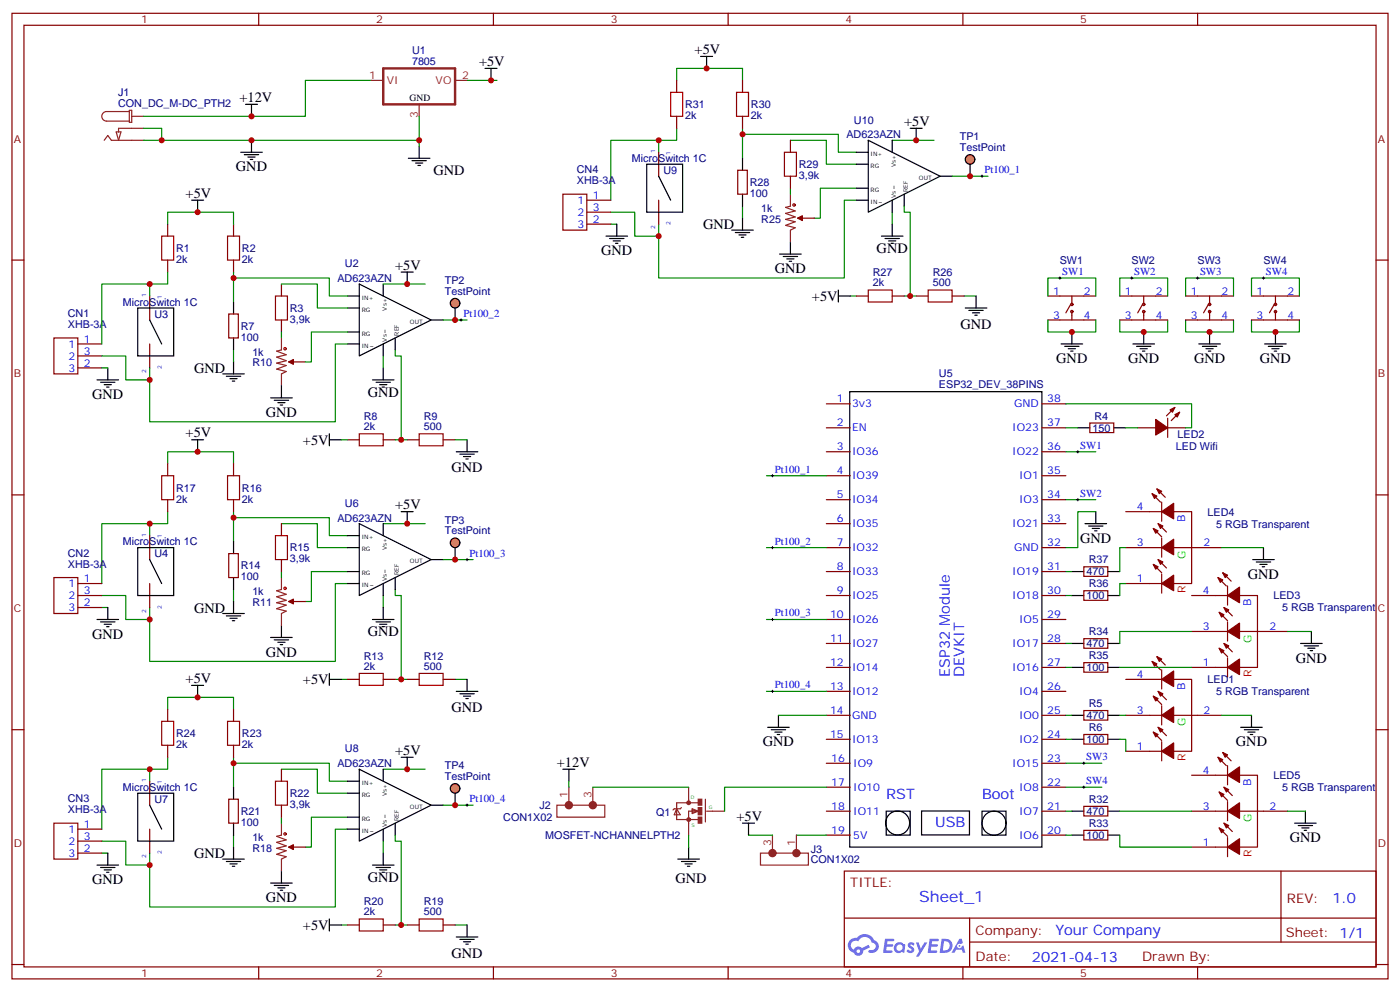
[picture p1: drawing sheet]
<svg xmlns="http://www.w3.org/2000/svg" width="412mm" height="292mm" viewBox="0 0 412 292" stroke-linecap="round" stroke-linejoin="round" font-family="sans-serif">
<g fill="none" stroke="#870000" stroke-width=".35">
<path d="M3.5 3.9h405.4v284.4h-405.4zM7.1 7.4h398.2v277.3h-398.2zM76.2 3.9v3.5M145.3 3.9v3.5M214.5 3.9v3.5M283.6 3.9v3.5M352.8 3.9v3.5M3.5 76.6h3.6M405.3 76.6h3.6M3.5 145.7h3.6M405.3 145.7h3.6M3.5 214.9h3.6"/>
<path d="M405.3 214.9h3.6M248.7 256.5h156.6v28.2h-156.6zM377.3 256.5v20.9M248.7 270.4h156.5M285.6 277.4h119.6M285.6 270.4v14.1M3.5 284h3.6M76.2 284.7v3.6M145.3 284.7v3.6M214.5 284.7v3.6M283.6 284.7v3.6M352.8 284.7v3.6"/>
<path d="M405.3 284h3.6"/>
</g>
<g fill="#5487ff">
<path d="M267.7 277.7a1.22 1.22 0 0 1 1.7 .2l-.4 .6a.47 .47 0 0 0-.3-.4 .47 .47 0 0 0-.5 .2l.1 .2a1.14 1.14 0 0 1 .8 1.8 1.14 1.14 0 0 1-1.9 0l-.2-.2 .5-.6 .7 .5a.29 .29 0 0 0 .3-.3 .29 .29 0 0 0-.2-.3 1.04 1.04 0 0 1-.6-1.7z"/>
<path d="M260.7 276.4h2.4l.3 .2-.2 .5-1.8 .1-.1 .8h1.5l.3 .4-.3 .4h-1.6l-.2 1.1h1.7l.2 .3-.2 .3-2.6 .1z"/>
<path d="M273.8 276.4h2.4l.3 .2-.1 .5-1.8 .1-.2 .8h1.6l.3 .4-.4 .4h-1.6l-.1 1.1h1.7l.2 .3-.2 .3-2.6 .1z"/>
<path d="M282.6 276.4h.7l.3 1.3-.6 .3a.69 .69 0 0 0-1 .3 .69 .69 0 0 0 .4 .9 .69 .69 0 0 0 .9-.6l.5-.2 .6 2.2h-.8l-.2-.9h-1.8l-.5 .9h-.8z"/>
<path d="M269.8 277.5h.8l.6 1.8 1.1-1.8h.9l-2.6 4.2h-.8l.9-1.5z"/>
<path d="M277.4 276.4l-.6 4.2h1.3a2.11 2.11 0 0 0 2.5-2.1 2.11 2.11 0 0 0-2.5-2.1zM278.1 277.2a1.39 1.39 0 0 1 1.7 1.4 1.39 1.39 0 0 1-1.8 1.3h-.3z"/>
<path d="M263.7 278.1a1.54 1.54 0 0 0-.1 2.1 1.54 1.54 0 0 0 2.2 .1l.6 .3 .3-2.3-.2-.3h-.4a1.49 1.49 0 0 0-2.4 .1zM264 279.1a.94 .94 0 0 1 1.8 0 .94 .94 0 0 1-1.8 0z"/>
<path d="M250.4 276.8a2.18 2.18 0 0 0 1.1 3.7 1.44 1.44 0 0 0 1.6 .9 1.44 1.44 0 0 0 1.2-1.4l2-1-.5-.8-1.9 1a1.47 1.47 0 0 0-2.4 .4 1.39 1.39 0 0 1-.7-1.9 1.39 1.39 0 0 1 2-.5 2.12 2.12 0 0 1 2.2-1.3 2.12 2.12 0 0 1 1.9 1.7 1.14 1.14 0 0 1 1.1 1.4 1.14 1.14 0 0 1-1.7 .7 .43 .43 0 0 0-.5 .4 .43 .43 0 0 0 .4 .5 1.98 1.98 0 0 0 2.5-1.2 1.98 1.98 0 0 0-1.2-2.6 3.1 3.1 0 0 0-5.3-.6l-.9 .1zM252.3 280.1a.55 .55 0 0 1 1.1 0 .55 .55 0 0 1-1.1 0z"/>
<circle cx="282.6" cy="278.5" r=".26"/>
</g>
<g fill="none" stroke="#000" stroke-width=".35">
<path d="M206.4 16.6h3.5M208.1 16.6v3.5M72.3 30.7h3.5M74.1 30.7v3.6M142.9 20.1h3.5M144.6 20.1v3.6M268.1 37.8h3.5M269.9 37.8v3.5M56.4 58.9h3.6M58.2 58.9v3.6M70.9 44.8h6.4M72 45.5h4.2"/>
<path d="M73 46.2h2.1M73.7 47h.7M74.1 41.3v3.5M120.3 46.6h6.3M121.4 47.3h4.2M122.4 48h2.1M123.1 48.7h.7M123.5 43.1v3.5M190.5 48.4h10.6v14.1h-10.6zM194 51.9l3.6 7M218.7 46.6v3.5M218.7 57.2v3.5"/>
<path d="M252.2 58.9h3.6M252.2 44.8h3.6M252.2 48.4h3.6M252.2 55.4h3.6M255.8 41.3l21.1 10.6-21.1 10.6zM262.8 41.3v3.5M262.8 58.9v3.6M266.3 57.2v3.5M276.9 51.9h3.6M178.5 69.5h6.4M179.6 70.2h4.2M180.6 70.9h2.1"/>
<path d="M181.3 71.6h.7M181.7 66v3.5M215.5 67.8h6.4M216.6 68.5h4.2M217.7 69.2h2.1M218.4 69.9h.7M218.7 64.2v3.6M229.7 74.8h6.3M230.7 75.5h4.2M231.8 76.2h2.1M232.5 76.9h.7M232.8 71.3v3.5"/>
<path d="M259.6 69.5h6.4M260.7 70.2h4.2M261.8 70.9h2.1M262.5 71.6h.7M262.8 66v3.5M40.6 90.7h10.6v14.1h-10.6zM44.1 94.2l3.5 7.1M68.8 88.9v3.6M68.8 99.5v3.5M102.3 90.7h3.5M102.3 87.2h3.5M102.3 97.8h3.5"/>
<path d="M105.8 83.6l21.2 10.6-21.2 10.6zM112.9 83.6v3.6M116.4 99.5v3.5M118.2 80.1h3.5M119.9 80.1v3.5M127 94.2h3.5M246.9 87.2h3.6M246.9 85.4v3.5M284.3 90.7h6.4M285.4 91.4h4.2M286.5 92.1h2.1M287.2 92.8h.7"/>
<path d="M287.5 87.2v3.5M315.7 97.8v3.5M28.6 111.9h6.3M29.6 112.6h4.3M30.7 113.3h2.1M31.4 114h.7M31.7 108.3v3.6M65.6 110.1h6.4M66.7 110.8h4.2M67.7 111.5h2.1M68.4 112.2h.7M68.8 106.6v3.5"/>
<path d="M79.7 117.2h6.4M80.8 117.9h4.2M81.8 118.6h2.2M82.5 119.3h.8M82.9 113.6v3.6M102.3 101.3h3.5M109.7 111.9h6.4M110.8 112.6h4.2M111.8 113.3h2.1M112.5 114h.7M112.9 101.3v3.5M112.9 108.3v3.6"/>
<path d="M250.3 115.3h56.6v134.1h-56.6zM312.6 101.3h6.3M313.6 102h4.3M314.7 102.7h2.1M315.4 103.4h.7M56.4 129.5h3.6M58.2 129.5v3.5M97 129.5h3.5M97 127.7v3.6M134.4 133h6.4M135.5 133.7h4.2M136.5 134.4h2.1"/>
<path d="M137.2 135.1h.7M137.6 129.5v3.5M317.5 126h3.5M328.1 126h3.5M68.8 159.5v3.5M102.3 157.7h3.5M105.8 154.2l21.2 10.6-21.2 10.6zM112.9 154.2v3.5M118.2 150.7h3.5M119.9 150.7v3.5M319.6 154.2h6.4M320.7 154.9h4.2"/>
<path d="M321.7 155.6h2.1M322.4 156.3h.7M322.8 150.7v3.5M31.7 178.9v3.5M40.6 161.3h10.6v14.1h-10.6zM44.1 164.8l3.5 7M68.8 170.1v3.5M68.8 177.1v3.6M102.3 161.3h3.5M102.3 171.8h3.5M102.3 168.3h3.5M112.9 171.8v3.6"/>
<path d="M112.9 178.9v3.5M116.4 170.1v3.5M127 164.8h3.5M315.7 168.3h3.6M315.7 175.4h3.6M326.3 168.3h3.5M326.3 175.4h3.5M369 164.8h6.4M370.1 165.5h4.2M371.1 166.2h2.1M371.8 166.9h.7M372.2 161.3v3.5"/>
<path d="M28.6 182.4h6.3M29.6 183.1h4.3M30.7 183.8h2.1M31.4 184.5h.7M65.6 180.7h6.4M66.7 181.4h4.2M67.7 182.1h2.1M68.4 182.8h.7M79.7 187.7h6.4M80.8 188.4h4.2M81.8 189.1h2.2M82.5 189.8h.8"/>
<path d="M82.9 184.2v3.5M97 198.3v3.5M109.7 182.4h6.4M110.8 183.1h4.2M111.8 183.8h2.1M112.5 184.5h.7M315.7 189.5h3.6M315.7 196.5h3.6M326.3 189.5h3.5M326.3 196.5h3.5M383.1 189.5h6.4M384.2 190.2h4.2"/>
<path d="M385.2 190.9h2.1M385.9 191.6h.7M386.3 185.9v3.6M56.4 201.8h3.6M58.2 201.8v3.6M97 200.1h3.5M134.4 203.6h6.4M135.5 204.3h4.2M136.5 205h2.1M137.2 205.7h.7M137.6 200.1v3.5M226.1 214.2h6.4"/>
<path d="M227.2 214.9h4.2M228.2 215.6h2.2M229 216.3h.7M229.3 210.6v3.6M315.7 210.6h3.6M315.7 217.7h3.6M326.3 210.6h3.5M326.3 217.7h3.5M365.5 214.2h6.3M366.5 214.9h4.3M367.6 215.6h2.1M368.3 216.3h.7"/>
<path d="M368.7 210.6v3.6M40.6 233.6h10.6v14.1h-10.6zM44.1 237.1l3.5 7.1M68.8 231.8v3.5M102.3 233.6h3.5M102.3 230h3.5M105.8 226.5l21.2 10.6-21.2 10.6zM112.9 226.5v3.5M118.2 223h3.5M119.9 223v3.5M127 237.1h3.5M165.8 226.5h3.5"/>
<path d="M167.6 226.5v3.5M261.1 238.9h7v7h-7zM271.5 238.8h14.1v7.1h-14.1zM289.3 238.9h7v7h-7zM315.7 238.9h3.6M326.3 238.9h3.5M384.5 238.9v3.5M28.6 254.7h6.3M29.6 255.4h4.3M30.7 256.2h2.1M31.4 256.9h.7M31.7 251.2v3.5"/>
<path d="M65.6 253h6.4M66.7 253.7h4.2M67.7 254.4h2.1M68.4 255.1h.7M68.8 242.4v3.5M68.8 249.4v3.6M82.9 256.5v3.5M102.3 244.2h3.5M102.3 240.6h3.5M109.7 254.7h6.4M110.8 255.4h4.2M111.8 256.2h2.1"/>
<path d="M112.5 256.9h.7M112.9 244.2v3.5M112.9 251.2v3.5M116.4 242.4v3.5M199.7 253h6.3M200.7 253.7h4.3M201.8 254.4h2.1M202.5 255.1h.7M202.8 249.4v3.6M218.7 242.4h3.5M220.5 242.4v3.5M315.7 245.9h3.6"/>
<path d="M326.3 245.9h3.5M381.4 242.4h6.3M382.4 243.1h4.2M383.5 243.8h2.1M384.2 244.5h.7M79.7 260h6.4M80.8 260.7h4.2M81.8 261.4h2.2M82.5 262.1h.8M97 270.6v3.5M97 272.4h3.5M134.4 275.9h6.4"/>
<path d="M135.5 276.6h4.2M136.5 277.3h2.1M137.2 278h.7M137.6 272.4v3.5"/>
<circle cx="264.4" cy="242.3" r="3.5"/>
<circle cx="292.8" cy="242.4" r="3.5"/>
</g>
<g fill="none" stroke="#870000" stroke-width=".35">
<path d="M199.3 23.7v3.5M199.3 34.3v3.5M218.7 23.7v3.5M218.7 34.3v3.5M165.8 57.2h7.1v10.6h-7.1zM172.9 58.9h7M194 44.8v7.1M194 58.9v7.1M217.3 50.1h2.8v7.1h-2.8zM232.8 41.3v3.5M232.8 51.9v3.5M49.4 66v3.5"/>
<path d="M49.4 76.6v3.5M68.8 66v3.5M68.8 76.6v3.5M172.9 62.5h7M172.9 66h7M236.4 64.2h3.5M15.9 99.5h7v10.6h-7zM44.1 87.2v7M67.4 92.5h2.8v7h-2.8zM82.9 83.6v3.6M82.9 94.2v3.6M252.2 87.2h3.6"/>
<path d="M262.8 87.2h3.5M269.9 87.2h3.5M280.5 87.2h3.5M308.7 94.2h14.1M308.7 87.2h14.1M315.4 89.6l-1.4 2.5M315.7 87.2v2.4M315.7 91.8v2.4M22.9 101.3h7.1M22.9 104.8h7.1M22.9 108.3h7.1M44.1 101.3v7"/>
<path d="M86.4 106.6h3.6M243.4 118.9h7.1M306.9 118.9h7.1M346.1 120l-2.5 2.4M49.4 136.6v3.5M68.8 136.6v3.5M102.3 129.5h3.5M112.9 129.5h3.5M119.9 129.5h3.6M130.5 129.5h3.6M243.4 133h7.1M243.4 126h7.1"/>
<path d="M306.9 133h7.1M306.9 126h7.1M321 124.6h7.1v2.8h-7.1zM335.1 126h5.3M344 126h5.2M344 123.2v5.6M347.5 121.4l-2.5 2.5M44.1 157.7v7.1M49.4 147.1v3.6M68.8 147.1v3.6M82.9 154.2v3.5M243.4 154.2h7.1"/>
<path d="M243.4 147.1h7.1M243.4 140.1h7.1M306.9 154.2h7.1M306.9 147.1h7.1M306.9 140.1h7.1M331.6 150.7h10.6M339.4 145.4l2.4 2.4M339.7 155.6l2.5 2.5M340.8 144l2.5 2.4M341.1 154.2l2.5 2.5M342.2 147.8v5.7M342.2 158.4v5.7"/>
<path d="M345.7 150.7h5.3v21.1h-5.3M15.9 170.1h7v10.6h-7zM22.9 175.4h7.1M22.9 171.8h7.1M22.9 178.9h7.1M44.1 171.8v7.1M67.4 163h2.8v7.1h-2.8zM82.9 164.8v3.5M86.4 177.1h3.6M243.4 175.4h7.1M243.4 168.3h7.1M243.4 161.3h7.1"/>
<path d="M306.9 175.4h7.1M306.9 168.3h7.1M306.9 161.3h7.1M319.3 174h7v2.8h-7zM319.3 166.9h7v2.8h-7zM331.6 161.3h10.6M331.6 171.8h10.6M339.7 166.2l2.5 2.5M341.1 164.8l2.5 2.5M342.2 169v5.7M345.7 161.3h14.1M351 175.4h10.6"/>
<path d="M358.8 170.1l2.4 2.4M360.2 168.7l2.5 2.4M360.5 178.9l2.5 2.5M361.6 172.5v5.7M365.1 175.4h5.3v21.1h-5.3M243.4 196.5h7.1M243.4 189.5h7.1M243.4 182.4h7.1M306.9 196.5h7.1M306.9 189.5h7.1M306.9 182.4h7.1M319.3 188.1h7v2.8h-7z"/>
<path d="M319.3 195.1h7v2.8h-7zM339.4 194.8l2.4 2.4M340.8 193.4l2.5 2.4M342.2 197.2v5.7M351 196.5h10.6M351 185.9h10.6M359.1 190.9l2.5 2.5M359.1 180.3l2.5 2.5M360.5 189.5l2.5 2.4M361.6 183.1v5.7M361.6 193.7v5.7M365.1 185.9h14.1"/>
<path d="M49.4 208.9v3.5M49.4 219.5v3.5M68.8 208.9v3.5M68.8 219.5v3.5M102.3 200.1h3.5M112.9 200.1h3.5M119.9 200.1h3.6M130.5 200.1h3.6M243.4 217.7h7.1M243.4 210.6h7.1M243.4 203.6h7.1M306.9 217.7h7.1"/>
<path d="M306.9 210.6h7.1M306.9 203.6h7.1M319.3 209.2h7v2.9h-7zM319.3 216.3h7v2.8h-7zM331.6 210.6h10.6M331.6 200.1h10.6M339.7 215.6l2.5 2.5M339.7 205l2.5 2.5M341.1 214.2l2.5 2.4M341.1 203.6l2.5 2.5M342.2 207.8v5.7M342.2 218.4v5.6"/>
<path d="M345.7 200.1h5.3v21.1h-5.3M345.7 210.6h14.1M44.1 230v7.1M67.4 235.3h2.8v7.1h-2.8zM82.9 226.5v3.5M82.9 237.1v3.5M243.4 224.8h7.1M243.4 231.8h7.1M243.4 238.9h7.1M306.9 224.8h7.1M306.9 231.8h7.1M306.9 238.9h7.1"/>
<path d="M319.3 237.5h7v2.8h-7zM331.6 221.2h10.6M351 238.9h10.6M351 228.3h10.6M358.8 223l2.4 2.5M359.1 233.2l2.5 2.5M360.2 221.6l2.5 2.4M360.5 231.8l2.5 2.5M361.6 225.5v5.6M361.6 236v5.7M365.1 228.3h5.3v21.1h-5.3M365.1 238.9h14.1"/>
<path d="M15.9 242.4h7v10.6h-7zM22.9 244.2h7.1M22.9 247.7h7.1M22.9 251.2h7.1M44.1 244.2v7M86.4 249.4h3.6M243.4 245.9h7.1M306.9 245.9h7.1M319.3 244.5h7v2.8h-7zM351 249.4h10.6M359.1 243.8l2.5 2.5M360.5 242.4l2.5 2.5"/>
<path d="M361.6 246.6v5.7M102.3 272.4h3.5M112.9 272.4h3.5M119.9 272.4h3.6M130.5 272.4h3.6"/>
<circle cx="315.7" cy="91.8" r=".35"/>
<circle cx="315.7" cy="89.6" r=".35"/>
</g>
<g fill="none" stroke="#008700" stroke-width=".35">
<path d="M42.3 37.8h5.3v3.5M109.4 23.7h-19.4v10.6h-47.7M123.5 34.3v8.8M137.6 23.7h8.8M199.3 37.8v3.5h-5.3v3.5M199.3 23.7v-3.6h19.4v3.6M218.7 39.5h28.2v5.3h5.3M218.7 37.8v8.8M42.3 41.3h81.2M194 41.3h-14.1v17.6M232.8 41.3h10.6v7.1h8.8M232.8 55.4v1.8"/>
<path d="M252.2 58.9h-3.5v23h-54.7v-15.9M252.2 55.4h-10.5v8.8h-1.8M262.8 41.3h12.4M49.4 66v-3.5h19.4v3.5M179.9 62.5h7.1v7h7M179.9 66h1.8M218.7 60.7v3.5M262.8 62.5v3.5M266.3 60.7v1.8h1.8v24.7M44.1 83.6h-14.1v17.7M49.4 80.1v3.5h-5.3v3.6M68.8 81.9h28.2v5.3h5.3"/>
<path d="M68.8 80.1v8.8M82.9 83.6h10.6v7.1h8.8M82.9 97.8v1.7M102.3 97.8h-10.6v8.8h-1.7M112.9 83.6h12.3M250.5 87.2h1.7M266.3 87.2h3.6M284 87.2h3.5M30 104.8h7v7.1h7.1M30 108.3h1.7M68.8 103v3.6M102.3 101.3h-3.5v22.9h-54.7v-15.9"/>
<path d="M112.9 104.8v3.5M116.4 103v1.8h1.8v24.7M49.4 136.6v-3.6h19.4v3.6M100.5 129.5h1.8M116.4 129.5h3.5M134.1 129.5h3.5M44.1 154.2h-14.1v17.6M49.4 150.7v3.5h-5.3v3.5M68.8 152.4h28.2v5.3h5.3M68.8 150.7v8.8M82.9 154.2h10.6v7.1h8.8M112.9 154.2h12.3"/>
<path d="M322.8 150.7h-5.3v10.6h-3.5M30 175.4h7v7h7.1M30 178.9h1.7M68.8 173.6v3.5M82.9 168.3v1.8M102.3 171.8h-3.5v23h-54.7v-15.9M102.3 168.3h-10.6v8.8h-1.7M112.9 175.4v3.5M116.4 173.6v1.8h1.8v24.7M314 175.4h1.7M314 168.3h1.7M331.6 161.3h-1.8v7"/>
<path d="M331.6 171.8h-1.8v3.6M359.8 161.3h12.4M314 189.5h1.7M314 196.5h1.7M329.8 196.5h21.2M351 185.9h-21.2v3.6M379.2 185.9h7.1M49.4 208.9v-3.5h19.4v3.5M100.5 200.1h1.8M116.4 200.1h3.5M134.1 200.1h3.5M229.3 210.6h14.1"/>
<path d="M314 210.6h1.7M314 217.7h1.7M329.8 217.7h1.8v3.5M329.8 210.6h1.8M359.8 210.6h8.9M44.1 226.5h-14.1v17.7M49.4 223v3.5h-5.3v3.5M68.8 224.8h28.2v5.2h5.3M68.8 223v8.8M82.9 226.5h10.6v7.1h8.8M112.9 226.5h12.3M167.6 230v1.8"/>
<path d="M174.6 231.8h28.2M314 238.9h1.7M329.8 238.9h21.2M379.2 238.9h5.3M30 247.7h7v7h7.1M30 251.2h1.7M68.8 245.9v3.5M82.9 240.6v1.8M102.3 244.2h-3.5v22.9h-54.7v-15.9M102.3 240.6h-10.6v8.8h-1.7M112.9 247.7v3.5M116.4 245.9v1.8h1.8v24.7"/>
<path d="M202.8 245.9v3.5M220.5 245.9h7M234.6 245.9h8.8M314 245.9h1.7M329.8 245.9v3.5h21.2M100.5 272.4h1.8M116.4 272.4h3.5M134.1 272.4h3.5"/>
</g>
<g fill="none" stroke="#a10000" stroke-width=".35">
<path d="M197.6 27.2h3.5v7.1h-3.5zM217 27.2h3.5v7.1h-3.5zM231.1 44.8h3.5v7.1h-3.5zM47.6 69.5h3.6v7.1h-3.6zM67 69.5h3.6v7.1h-3.6zM81.1 87.2h3.6v7h-3.6zM255.8 85.4h7v3.5h-7zM273.4 85.4h7.1v3.5h-7.1zM105.8 127.7h7.1v3.6h-7.1zM123.5 127.7h7v3.6h-7zM47.6 140.1h3.6v7h-3.6zM67 140.1h3.6v7h-3.6z"/>
<path d="M81.1 157.7h3.6v7.1h-3.6zM105.8 198.3h7.1v3.5h-7.1zM123.5 198.3h7v3.5h-7zM47.6 212.4h3.6v7.1h-3.6zM67 212.4h3.6v7.1h-3.6zM81.1 230h3.6v7.1h-3.6zM105.8 270.6h7.1v3.5h-7.1zM123.5 270.6h7v3.5h-7z"/>
<circle cx="233.9" cy="60.4" r=".35"/>
<circle cx="84" cy="102.7" r=".35"/>
<circle cx="84" cy="173.2" r=".35"/>
<circle cx="84" cy="245.6" r=".35"/>
</g>
<g fill="#870000" stroke="#870000" stroke-width=".35">
<path d="M342.2 221.2l3.5-2.4v4.5z"/>
<path d="M341.1 214.2l1.4 .7-.7 .7z"/>
<path d="M339.7 215.6l1.4 .7-.7 .7z"/>
<path d="M342.2 210.6l3.5-2.4v4.6z"/>
<path d="M341.1 203.6l1.4 .7-.7 .7z"/>
<path d="M339.7 205l1.4 .7-.7 .7z"/>
<path d="M342.2 200.1l3.5-2.5v4.6z"/>
<path d="M340.8 193.4l1.4 .7-.7 .7z"/>
<path d="M339.4 194.8l1.4 .7-.7 .7z"/>
<path d="M85 106.6l1.4-.7v1.4z"/>
<path d="M346.1 122.1l1.4-.7-.7 1.4z"/>
<path d="M344.7 120.7l1.4-.7-.7 1.4z"/>
<path d="M340.4 123.5l3.6 2.5-3.6 2.1z"/>
<path d="M85 177.1l1.4-.7v1.4z"/>
<path d="M85 249.4l1.4-.7v1.5z"/>
<path d="M234.9 64.2l1.5-.7v1.4z"/>
<path d="M361.6 196.5l3.5-2.4v4.5z"/>
<path d="M360.5 189.5l1.4 .7-.7 .7z"/>
<path d="M359.1 190.9l1.4 .7-.7 .7z"/>
<path d="M361.6 185.9l3.5-2.4v4.6z"/>
<path d="M360.5 178.9l1.4 .7-.7 .7z"/>
<path d="M359.1 180.3l1.4 .7-.7 .7z"/>
<path d="M361.6 175.4l3.5-2.5v4.6z"/>
<path d="M360.2 168.7l1.4 .7-.7 .7z"/>
<path d="M358.8 170.1l1.4 .7-.7 .7z"/>
<path d="M342.2 171.8l3.5-2.4v4.6z"/>
<path d="M341.1 164.8l1.4 .7-.7 .7z"/>
<path d="M339.7 166.2l1.4 .7-.7 .7z"/>
<path d="M342.2 161.3l3.5-2.5v4.6z"/>
<path d="M341.1 154.2l1.4 .7-.7 .7z"/>
<path d="M339.7 155.6l1.4 .7-.7 .7z"/>
<path d="M342.2 150.7l3.5-2.5v4.6z"/>
<path d="M340.8 144l1.4 .7-.7 .7z"/>
<path d="M339.4 145.4l1.4 .7-.7 .7z"/>
<path d="M361.6 249.4l3.5-2.4v4.6z"/>
<path d="M360.5 242.4l1.4 .7-.7 .7z"/>
<path d="M359.1 243.8l1.4 .7-.7 .7z"/>
<path d="M361.6 238.9l3.5-2.5v4.6z"/>
<path d="M360.5 231.8l1.4 .7-.7 .7z"/>
<path d="M359.1 233.2l1.4 .7-.7 .7z"/>
<path d="M361.6 228.3l3.5-2.5v4.6z"/>
<path d="M360.2 221.6l1.4 .7-.7 .7z"/>
<path d="M358.8 223l1.4 .7-.7 .7z"/>
</g>
<g fill="none" stroke="#8c2424" stroke-width=".35">
<path d="M34.2 38.8h1.4l-.7 2.5zM38.1 32.8h-6.7a1.41 1.41 0 0 0-1.4 1.5 1.41 1.41 0 0 0 1.4 1.4h6.7M38.1 32.5h.7v3.5h-.7zM38.8 34.3h3.5M42.3 37.8h-7.4v1M109.4 23.7h3.5M123.5 30.7v3.6M134.1 23.7h3.5M30.7 41.3l1-1.4 1.1 1.4h9.5M232.8 57.2v3.5l-1.4 .4 2.8 1-2.8 .7 2.8 1.1-2.8 .7 2.8 .7-2.8 1.1 2.8 .7-1.4 .7v3.5M234.9 64.2h1.5M82.9 99.5v3.5l-1.4 .4 2.8 1.1-2.8 .7 2.8 1-2.8 .7 2.8 .7-2.8 1.1 2.8 .7-1.4 .7v3.5"/>
<path d="M85 106.6h1.4M82.9 170.1v3.5l-1.4 .4 2.8 1-2.8 .7 2.8 1.1-2.8 .7 2.8 .7-2.8 1 2.8 .8-1.4 .7v3.5M85 177.1h1.4M164 237.1h14.2v3.5h-14.2zM167.6 231.8v5.3M174.6 231.8v5.3M199.3 238.2l1.1 1.7h-1.8zM200.7 237.8l-.3 .4h-1.8l-.3 .3M202.8 231.8v4.6M203.9 238.2l1.8 .7-1.8 .7zM203.9 238.5l1.4 .4-1.4 .3M204.3 238.9h-1.5v7"/>
<path d="M205.7 236.4h-6.4v4.9h6.4M207.8 235.3v6.7M208.1 238.9h5.3M82.9 242.4v3.5l-1.4 .4 2.8 1-2.8 .7 2.8 1.1-2.8 .7 2.8 .7-2.8 1.1 2.8 .7-1.4 .7v3.5M85 249.4h1.4M224 251.2h14.1v3.5h-14.1zM227.5 245.9v5.3M234.6 245.9v5.3"/>
</g>
<g fill="none" stroke="#8c2424" stroke-width=".71">
<path d="M112.9 20.1h21.2v10.6h-21.2z"/>
<circle cx="202.8" cy="236.4" r=".35"/>
<circle cx="202.8" cy="241.3" r=".35"/>
</g>
<g fill="#8c2424" stroke="#8c2424" stroke-width=".35">
<path d="M205.7 235.3h1v1.8h-1z"/>
<path d="M205.7 240.6h1v1.8h-1z"/>
<path d="M205.7 237.8h1v2.1h-1z"/>
<circle cx="174.6" cy="237.1" r="1.06"/>
<circle cx="167.6" cy="237.1" r="1.06"/>
<circle cx="227.5" cy="251.2" r="1.06"/>
<circle cx="234.6" cy="251.2" r="1.06"/>
</g>
<circle cx="285.7" cy="47" r="1.41" fill="#fc8200" stroke="#000" stroke-width=".35"/>
<path d="M285.8 48.4v3.5" fill="none" stroke="#000" stroke-width=".35"/>
<path d="M280.5 51.9h10.5" fill="none" stroke="#008700" stroke-width=".35"/>
<circle cx="134.1" cy="89.3" r="1.41" fill="#fc8200" stroke="#000" stroke-width=".35"/>
<path d="M134.1 90.7v3.5" fill="none" stroke="#000" stroke-width=".35"/>
<path d="M130.5 94.2h7.1" fill="none" stroke="#008700" stroke-width=".35"/>
<circle cx="134.1" cy="159.8" r="1.41" fill="#fc8200" stroke="#000" stroke-width=".35"/>
<path d="M134.1 161.3v3.5" fill="none" stroke="#000" stroke-width=".35"/>
<path d="M130.5 164.8h8.8" fill="none" stroke="#008700" stroke-width=".35"/>
<circle cx="134.1" cy="232.2" r="1.41" fill="#fc8200" stroke="#000" stroke-width=".35"/>
<g fill="none" stroke="#000" stroke-width=".35">
<path d="M336.9 97.8v3.5M356.3 97.8v3.5M375.7 97.8v3.5M333.7 101.3h6.4M334.8 102h4.2M335.8 102.7h2.2M336.5 103.4h.8M353.1 101.3h6.4M354.2 102h4.2M355.2 102.7h2.2M356 103.4h.7M372.5 101.3h6.4"/>
<path d="M373.6 102h4.2M374.6 102.7h2.2M375.4 103.4h.7M134.1 233.6v3.5"/>
</g>
<g fill="none" stroke="#008700" stroke-width=".35">
<path d="M308.7 94.2v3.6h14.1v-3.6M308.7 87.2v-5.3h14.1v5.3M329.8 94.2v3.6h14.2v-3.6M329.8 87.2v-5.3h14.2v5.3M349.2 94.2v3.6h14.2v-3.6M349.2 87.2v-5.3h14.2v5.3M368.7 94.2v3.6h14.1v-3.6M368.7 87.2v-5.3h14.1v5.3M314 118.9h37v7.1h-1.8M314 126h3.5M314 133h8.8M331.6 126h3.5"/>
<path d="M225.8 140.1h17.6M314 147.1h8.8M225.8 161.3h17.6M225.8 182.4h17.6M225.8 203.6h17.6M130.5 237.1h8.8M243.4 231.8h-30v7.1M314 224.8h10.6M314 231.8h10.6"/>
</g>
<g fill="none" stroke="#000" stroke-width=".29">
<path d="M288.9 51.9h.7M289.3 51.5v.7M135.5 94.2h.7M135.8 93.9v.7M311.9 81.9h.7M312.2 81.5v.7M333 81.9h.7M333.4 81.5v.7M352.4 81.9h.7M352.8 81.5v.7M371.8 81.9h.7M372.2 81.5v.7"/>
<path d="M227.5 139.7v.7M317.1 133h.8M317.5 132.7v.7M227.2 140.1h.7M317.1 147.1h.8M317.5 146.8v.7M137.2 164.8h.7M137.6 164.4v.7M227.2 161.3h.7M227.5 160.9v.7M227.2 182.4h.7M227.5 182.1v.7"/>
<path d="M227.2 203.6h.7M227.5 203.2v.7M137.2 237.1h.7M137.6 236.7v.8M318.9 224.8h.7M318.9 231.8h.7M319.3 224.4v.7M319.3 231.5v.7"/>
</g>
<g fill="none" stroke="#870000" stroke-width=".35">
<path d="M329.8 94.2h14.2M329.8 87.2h14.2M336.5 89.6l-1.4 2.5M336.9 87.2v2.4M336.9 91.8v2.4M349.2 94.2h14.2M349.2 87.2h14.2M356 89.6l-1.5 2.5M356.3 87.2v2.4M356.3 91.8v2.4M368.7 94.2h14.1M368.7 87.2h14.1"/>
<path d="M375.4 89.6l-1.5 2.5M375.7 87.2v2.4M375.7 91.8v2.4"/>
<circle cx="336.9" cy="91.8" r=".35"/>
<circle cx="336.9" cy="89.6" r=".35"/>
<circle cx="356.3" cy="89.6" r=".35"/>
<circle cx="356.3" cy="91.8" r=".35"/>
<circle cx="375.7" cy="89.6" r=".35"/>
<circle cx="375.7" cy="91.8" r=".35"/>
</g>
<g fill="#c00">
<circle cx="74.1" cy="34.3" r=".88"/>
<circle cx="144.6" cy="23.7" r=".88"/>
<circle cx="123.5" cy="41.3" r=".88"/>
<circle cx="47.6" cy="41.3" r=".88"/>
<circle cx="74.1" cy="41.3" r=".88"/>
<circle cx="68.8" cy="81.9" r=".88"/>
<circle cx="119.9" cy="83.6" r=".88"/>
<circle cx="58.2" cy="62.5" r=".88"/>
<circle cx="118.2" cy="129.5" r=".88"/>
<circle cx="44.1" cy="83.6" r=".88"/>
<circle cx="44.1" cy="111.9" r=".88"/>
<circle cx="44.1" cy="182.4" r=".88"/>
<circle cx="44.1" cy="154.2" r=".88"/>
<circle cx="118.2" cy="200.1" r=".88"/>
<circle cx="58.2" cy="133" r=".88"/>
<circle cx="119.9" cy="154.2" r=".88"/>
<circle cx="68.8" cy="152.4" r=".88"/>
<circle cx="44.1" cy="254.7" r=".88"/>
<circle cx="44.1" cy="226.5" r=".88"/>
<circle cx="118.2" cy="272.4" r=".88"/>
<circle cx="58.2" cy="205.4" r=".88"/>
<circle cx="119.9" cy="226.5" r=".88"/>
<circle cx="68.8" cy="224.8" r=".88"/>
<circle cx="194" cy="69.5" r=".88"/>
<circle cx="194" cy="41.3" r=".88"/>
<circle cx="268.1" cy="87.2" r=".88"/>
<circle cx="208.1" cy="20.1" r=".88"/>
<circle cx="269.9" cy="41.3" r=".88"/>
<circle cx="218.7" cy="39.5" r=".88"/>
<circle cx="285.8" cy="51.9" r=".88"/>
<circle cx="134.1" cy="94.2" r=".88"/>
<circle cx="134.1" cy="164.8" r=".88"/>
<circle cx="134.1" cy="237.1" r=".88"/>
<circle cx="315.7" cy="97.8" r=".88"/>
<circle cx="336.9" cy="97.8" r=".88"/>
<circle cx="356.3" cy="97.8" r=".88"/>
<circle cx="375.7" cy="97.8" r=".88"/>
</g>
<text font-size="4.6" fill="#00f" x="270.8" y="265.5">Sheet_1</text>
<g font-size="4.2">
<text x="204.6" y="15.9">+5V</text>
<text x="141.1" y="19.4">+5V</text>
<text x="70.6" y="30">+12V</text>
<text x="266.3" y="37.1">+5V</text>
<text x="69.5" y="50.5">GND</text>
<text x="127.7" y="51.5">GND</text>
<text x="54.7" y="58.2">+5V</text>
<text x="207.1" y="67.5">GND</text>
<text x="177.1" y="75.2">GND</text>
<text x="258.2" y="74.5">GND</text>
<text x="116.4" y="79.4">+5V</text>
<text x="228.2" y="80.5">GND</text>
<text x="239.2" y="88.6">+5V</text>
<text x="282.9" y="96.8">GND</text>
<text x="311.1" y="106.9">GND</text>
<text x="332.3" y="106.9">GND</text>
<text x="351.7" y="106.9">GND</text>
<text x="371.1" y="106.9">GND</text>
<text x="57.2" y="109.8">GND</text>
<text x="27.2" y="117.5">GND</text>
<text x="108.3" y="116.8">GND</text>
<text x="78.3" y="122.8">GND</text>
<text x="54.7" y="128.8">+5V</text>
<text x="89.2" y="130.9">+5V</text>
<text x="133" y="139.1">GND</text>
<text x="116.4" y="150">+5V</text>
<text x="318.2" y="159.8">GND</text>
<text x="367.6" y="170.4">GND</text>
<text x="57.2" y="180.4">GND</text>
<text x="27.2" y="188.1">GND</text>
<text x="108.3" y="187.4">GND</text>
<text x="78.3" y="193.4">GND</text>
<text x="381.7" y="195.1">GND</text>
<text x="54.7" y="201.1">+5V</text>
<text x="89.2" y="201.5">+5V</text>
<text x="133" y="209.7">GND</text>
<text x="224.7" y="219.8">GND</text>
<text x="364.1" y="219.8">GND</text>
<text x="116.4" y="222.3">+5V</text>
<text x="164" y="225.8">+12V</text>
<text x="217" y="241.7">+5V</text>
<text x="379.9" y="248">GND</text>
<text x="57.2" y="252.7">GND</text>
<text x="27.2" y="260.4">GND</text>
<text x="108.3" y="259.7">GND</text>
<text x="199" y="260">GND</text>
<text x="78.3" y="265.7">GND</text>
<text x="89.2" y="273.8">+5V</text>
<text x="133" y="282">GND</text>
</g>
<g font-size="4.2" fill="#00f">
<text x="279.8" y="199.4" transform="rotate(-90 279.8 199.4)">ESP32 Module</text>
<text x="284" y="199.4" transform="rotate(-90 284 199.4)">DEVKIT</text>
<text x="261.1" y="235.3">RST</text>
<text x="289.3" y="235.3">Boot</text>
<text x="275.5" y="243.5">USB</text>
<text x="392.5" y="265.8">1.0</text>
<text x="310.9" y="275.3">Your Company</text>
<text x="304" y="283.1">2021-04-13</text>
</g>
<g font-size="3.9" fill="#800">
<text x="250.5" y="261.1">TITLE:</text>
<text x="379.1" y="265.8">REV:</text>
<text x="287.4" y="275.3">Company:</text>
<text x="378.7" y="275.9">Sheet: 1/1</text>
<text x="287.4" y="283">Date:</text>
<text x="336.4" y="283.1">Drawn By:</text>
</g>
<g font-size="3.2" fill="#800">
<text x="41.6" y="6.9">1</text>
<text x="110.8" y="6.9">2</text>
<text x="179.9" y="6.9">3</text>
<text x="249.1" y="6.9">4</text>
<text x="318.2" y="6.9">5</text>
<text x="4.1" y="42">A</text>
<text x="405.9" y="42">A</text>
<text x="4.1" y="111.2">B</text>
<text x="405.9" y="111.2">B</text>
<text x="4.1" y="180.3">C</text>
<text x="405.9" y="180.3">C</text>
<text x="4.1" y="249.4">D</text>
<text x="405.9" y="249.4">D</text>
<text x="41.6" y="287.7">1</text>
<text x="110.8" y="287.7">2</text>
<text x="179.9" y="287.7">3</text>
<text x="249.1" y="287.7">4</text>
<text x="318.2" y="287.7">5</text>
</g>
<g font-size="3.2" fill="#000080">
<text x="121.4" y="15.9">U1</text>
<text x="121.4" y="19.1">7805</text>
<text x="34.8" y="28.3">J1</text>
<text x="34.8" y="31.4">CON_DC_M-DC_PTH2</text>
<text x="201.8" y="35.1">2k</text>
<text x="201.8" y="31.9">R31</text>
<text x="221.2" y="35.1">2k</text>
<text x="221.2" y="31.9">R30</text>
<text x="249.3" y="40.7">AD623AZN</text>
<text x="251.5" y="36.4">U10</text>
<text x="282.7" y="41.3">TP1</text>
<text x="186.1" y="47.7">MicroSwitch 1C</text>
<text x="282.7" y="44.5">TestPoint</text>
<text x="169.9" y="51">CN4</text>
<text x="195.4" y="51.3">U9</text>
<text x="235.3" y="52.7">3,9k</text>
<text x="235.3" y="49.5">R29</text>
<text x="169.9" y="54.3">XHB-3A</text>
<text x="220.8" y="58">100</text>
<text x="220.8" y="54.8">R28</text>
<text x="224.3" y="62.4">1k</text>
<text x="224.3" y="65.6">R25</text>
<text x="51.9" y="77.4">2k</text>
<text x="51.9" y="74.2">R1</text>
<text x="71.3" y="77.4">2k</text>
<text x="71.3" y="74.2">R2</text>
<text x="312.2" y="77.7">SW1</text>
<text x="333.3" y="77.7">SW2</text>
<text x="352.7" y="77.7">SW3</text>
<text x="372.1" y="77.7">SW4</text>
<text x="99.4" y="83">AD623AZN</text>
<text x="101.6" y="78.7">U2</text>
<text x="131" y="83.7">TP2</text>
<text x="257.1" y="81.3">R27</text>
<text x="274.8" y="81.3">R26</text>
<text x="131" y="86.8">TestPoint</text>
<text x="257.1" y="84.3">2k</text>
<text x="274.8" y="84.3">500</text>
<text x="20" y="93.4">CN1</text>
<text x="36.2" y="90.1">MicroSwitch 1C</text>
<text x="45.5" y="93.6">U3</text>
<text x="85.4" y="95.1">3,9k</text>
<text x="85.4" y="91.8">R3</text>
<text x="20" y="96.6">XHB-3A</text>
<text x="70.9" y="100.3">100</text>
<text x="70.9" y="97.1">R7</text>
<text x="74.3" y="104.7">1k</text>
<text x="74.3" y="107.9">R10</text>
<text x="276.6" y="111.1">U5</text>
<text x="276.6" y="114.3">ESP32_DEV_38PINS</text>
<text x="107.2" y="123.7">R8</text>
<text x="124.8" y="123.7">R9</text>
<text x="322.4" y="123.6">R4</text>
<text x="107.2" y="126.7">2k</text>
<text x="124.8" y="126.7">500</text>
<text x="321.8" y="127.1">150</text>
<text x="346.9" y="128.9">LED2</text>
<text x="346.4" y="132.4">LED Wifi</text>
<text x="51.9" y="148">2k</text>
<text x="51.9" y="144.8">R17</text>
<text x="71.3" y="148">2k</text>
<text x="71.3" y="144.8">R16</text>
<text x="101.6" y="149.3">U6</text>
<text x="99.4" y="153.6">AD623AZN</text>
<text x="131" y="154.3">TP3</text>
<text x="355.7" y="151.8">LED4</text>
<text x="358.2" y="155.3">5 RGB Transparent</text>
<text x="36.2" y="160.6">MicroSwitch 1C</text>
<text x="131" y="157.4">TestPoint</text>
<text x="20" y="167.2">XHB-3A</text>
<text x="20" y="163.9">CN2</text>
<text x="45.5" y="164.1">U4</text>
<text x="70.9" y="167.7">R14</text>
<text x="85.4" y="165.6">3,9k</text>
<text x="85.4" y="162.4">R15</text>
<text x="320.7" y="165.9">R37</text>
<text x="70.9" y="170.9">100</text>
<text x="320" y="169.4">470</text>
<text x="320.7" y="173">R36</text>
<text x="74.3" y="175.2">1k</text>
<text x="74.3" y="178.5">R11</text>
<text x="320" y="176.5">100</text>
<text x="375.1" y="176.5">LED3</text>
<text x="377.6" y="180">5 RGB Transparent</text>
<text x="320" y="190.6">470</text>
<text x="320.7" y="187.1">R34</text>
<text x="107.2" y="197.2">2k</text>
<text x="107.2" y="194.2">R13</text>
<text x="124.8" y="197.2">500</text>
<text x="124.8" y="194.2">R12</text>
<text x="320" y="197.7">100</text>
<text x="320.7" y="194.1">R35</text>
<text x="355.7" y="201.2">LED1</text>
<text x="320.7" y="208.2">R5</text>
<text x="358.2" y="204.7">5 RGB Transparent</text>
<text x="320" y="211.8">470</text>
<text x="320.7" y="215.3">R6</text>
<text x="51.9" y="220.3">2k</text>
<text x="51.9" y="217.1">R24</text>
<text x="71.3" y="220.3">2k</text>
<text x="71.3" y="217.1">R23</text>
<text x="101.6" y="221.6">U8</text>
<text x="320" y="218.8">100</text>
<text x="99.4" y="225.9">AD623AZN</text>
<text x="131" y="226.6">TP4</text>
<text x="36.2" y="232.9">MicroSwitch 1C</text>
<text x="131" y="229.7">TestPoint</text>
<text x="375.1" y="229.4">LED5</text>
<text x="377.6" y="233">5 RGB Transparent</text>
<text x="20" y="239.5">XHB-3A</text>
<text x="20" y="236.2">CN3</text>
<text x="45.5" y="236.5">U7</text>
<text x="85.4" y="237.9">3,9k</text>
<text x="85.4" y="234.7">R22</text>
<text x="158.9" y="238.2">J2</text>
<text x="320" y="240">470</text>
<text x="320.7" y="236.5">R32</text>
<text x="70.9" y="243.2">100</text>
<text x="70.9" y="240">R21</text>
<text x="148.3" y="241.8">CON1X02</text>
<text x="193.3" y="240.2">Q1</text>
<text x="320.7" y="243.5">R33</text>
<text x="74.3" y="247.6">1k</text>
<text x="74.3" y="250.8">R18</text>
<text x="160.6" y="247.1">MOSFET-NCHANNELPTH2</text>
<text x="238.8" y="251">J3</text>
<text x="320" y="247.1">100</text>
<text x="238.8" y="254.2">CON1X02</text>
<text x="107.2" y="269.6">2k</text>
<text x="107.2" y="266.5">R20</text>
<text x="124.8" y="269.6">500</text>
<text x="124.8" y="266.5">R19</text>
</g>
<g font-size="3.2" fill="#8d2323">
<text x="108.8" y="23.3">1</text>
<text x="136.2" y="23.3">2</text>
<text x="113.9" y="24.7">VI</text>
<text x="128.3" y="24.7">VO</text>
<text x="123.1" y="34.9" transform="rotate(-90 123.1 34.9)">3</text>
<text x="167.2" y="235" transform="rotate(-90 167.2 235)">1</text>
<text x="174.3" y="235" transform="rotate(-90 174.3 235)">3</text>
<text x="227.2" y="249.1" transform="rotate(-90 227.2 249.1)">3</text>
<text x="234.2" y="249.1" transform="rotate(-90 234.2 249.1)">1</text>
</g>
<g font-size="3.2" fill="#00f">
<text x="290" y="51">Pt100_1</text>
<text x="174.6" y="58.6">1</text>
<text x="170.1" y="60">1</text>
<text x="170.1" y="63.5">2</text>
<text x="174.6" y="62.1">3</text>
<text x="174.6" y="65.7">2</text>
<text x="170.1" y="67.1">3</text>
<text x="312.9" y="81">SW1</text>
<text x="334.1" y="81">SW2</text>
<text x="353.5" y="81">SW3</text>
<text x="372.9" y="81">SW4</text>
<text x="310.2" y="86.8">1</text>
<text x="319.3" y="86.8">2</text>
<text x="331.4" y="86.8">1</text>
<text x="340.4" y="86.8">2</text>
<text x="350.8" y="86.8">1</text>
<text x="359.8" y="86.8">2</text>
<text x="370.2" y="86.8">1</text>
<text x="379.2" y="86.8">2</text>
<text x="136.5" y="93.3">Pt100_2</text>
<text x="310.2" y="93.9">3</text>
<text x="319.3" y="93.9">4</text>
<text x="331.4" y="93.9">3</text>
<text x="340.4" y="93.9">4</text>
<text x="350.8" y="93.9">3</text>
<text x="359.8" y="93.9">4</text>
<text x="370.2" y="93.9">3</text>
<text x="379.2" y="93.9">4</text>
<text x="24.7" y="100.9">1</text>
<text x="20.2" y="102.3">1</text>
<text x="20.2" y="105.9">2</text>
<text x="24.7" y="104.5">3</text>
<text x="24.7" y="108">2</text>
<text x="20.2" y="109.4">3</text>
<text x="246.5" y="118.5">1</text>
<text x="251" y="119.9">3v3</text>
<text x="298.8" y="119.9">GND</text>
<text x="308.5" y="118.5">38</text>
<text x="246.5" y="125.6">2</text>
<text x="308.5" y="125.6">37</text>
<text x="251" y="127">EN</text>
<text x="298.2" y="127">IO23</text>
<text x="246.5" y="132.6">3</text>
<text x="251" y="134">IO36</text>
<text x="298.2" y="134">IO22</text>
<text x="308.5" y="132.6">36</text>
<text x="318.2" y="132.2">SW1</text>
<text x="228.2" y="139.2">Pt100_1</text>
<text x="246.5" y="139.7">4</text>
<text x="251" y="141.1">IO39</text>
<text x="300.2" y="141.1">IO1</text>
<text x="308.5" y="139.7">35</text>
<text x="246.5" y="146.7">5</text>
<text x="251" y="148.1">IO34</text>
<text x="300.2" y="148.1">IO3</text>
<text x="308.5" y="146.7">34</text>
<text x="318.2" y="146.3">SW2</text>
<text x="246.5" y="153.8">6</text>
<text x="251" y="155.2">IO35</text>
<text x="298.2" y="155.2">IO21</text>
<text x="308.5" y="153.8">33</text>
<text x="334.9" y="150.3">4</text>
<text x="349.1" y="153.8" transform="rotate(-90 349.1 153.8)">B</text>
<text x="228.2" y="160.4">Pt100_2</text>
<text x="246.5" y="160.8">7</text>
<text x="308.5" y="160.8">32</text>
<text x="334.9" y="160.9">3</text>
<text x="354.5" y="160.9">2</text>
<text x="138.3" y="163.9">Pt100_3</text>
<text x="246.5" y="167.9">8</text>
<text x="251" y="162.3">IO32</text>
<text x="298.8" y="162.3">GND</text>
<text x="308.5" y="167.9">31</text>
<text x="20.2" y="172.9">1</text>
<text x="24.7" y="171.5">1</text>
<text x="251" y="169.3">IO33</text>
<text x="298.2" y="169.3">IO19</text>
<text x="334.9" y="171.5">1</text>
<text x="20.2" y="176.4">2</text>
<text x="20.2" y="180">3</text>
<text x="24.7" y="175">3</text>
<text x="24.7" y="178.5">2</text>
<text x="246.5" y="175">9</text>
<text x="251" y="176.4">IO25</text>
<text x="298.2" y="176.4">IO18</text>
<text x="308.5" y="175">30</text>
<text x="354.3" y="175">4</text>
<text x="368.5" y="178.5" transform="rotate(-90 368.5 178.5)">B</text>
<text x="228.2" y="181.5">Pt100_3</text>
<text x="244.5" y="182">10</text>
<text x="251" y="183.4">IO26</text>
<text x="300.2" y="183.4">IO5</text>
<text x="308.5" y="182">29</text>
<text x="354.3" y="185.6">3</text>
<text x="373.9" y="185.6">2</text>
<text x="244.5" y="189.1">11</text>
<text x="251" y="190.5">IO27</text>
<text x="298.2" y="190.5">IO17</text>
<text x="308.5" y="189.1">28</text>
<text x="244.5" y="196.1">12</text>
<text x="251" y="197.5">IO14</text>
<text x="298.2" y="197.5">IO16</text>
<text x="308.5" y="196.1">27</text>
<text x="354.3" y="196.2">1</text>
<text x="228.2" y="202.7">Pt100_4</text>
<text x="244.5" y="203.2">13</text>
<text x="308.5" y="203.2">26</text>
<text x="334.9" y="199.7">4</text>
<text x="349.1" y="203.2" transform="rotate(-90 349.1 203.2)">B</text>
<text x="251" y="204.6">IO12</text>
<text x="300.2" y="204.6">IO4</text>
<text x="244.5" y="210.2">14</text>
<text x="251" y="211.6">GND</text>
<text x="300.2" y="211.6">IO0</text>
<text x="308.5" y="210.2">25</text>
<text x="334.9" y="210.3">3</text>
<text x="354.5" y="210.3">2</text>
<text x="244.5" y="217.3">15</text>
<text x="251" y="218.7">IO13</text>
<text x="300.2" y="218.7">IO2</text>
<text x="308.5" y="217.3">24</text>
<text x="334.9" y="220.9">1</text>
<text x="244.8" y="224.3">16</text>
<text x="251.4" y="225.8">IO9</text>
<text x="298.2" y="225.8">IO15</text>
<text x="308.5" y="224.3">23</text>
<text x="320" y="223.9">SW3</text>
<text x="354.3" y="227.9">4</text>
<text x="244.8" y="231.4">17</text>
<text x="251.4" y="232.8">IO10</text>
<text x="300.2" y="232.8">IO8</text>
<text x="308.5" y="231.4">22</text>
<text x="320" y="230.9">SW4</text>
<text x="368.5" y="231.5" transform="rotate(-90 368.5 231.5)">B</text>
<text x="138.3" y="236.2">Pt100_4</text>
<text x="244.8" y="238.5">18</text>
<text x="251.4" y="239.9">IO11</text>
<text x="300.2" y="239.9">IO7</text>
<text x="308.5" y="238.5">21</text>
<text x="354.3" y="238.5">3</text>
<text x="373.9" y="238.5">2</text>
<text x="20.2" y="245.2">1</text>
<text x="24.7" y="243.8">1</text>
<text x="244.8" y="245.5">19</text>
<text x="308.5" y="245.5">20</text>
<text x="20.2" y="248.7">2</text>
<text x="24.7" y="247.3">3</text>
<text x="24.7" y="250.9">2</text>
<text x="251.4" y="246.9">5V</text>
<text x="300.2" y="246.9">IO6</text>
<text x="354.3" y="249.1">1</text>
<text x="20.2" y="252.3">3</text>
</g>
<g font-size="3.2" fill="#0f0">
<text x="349.2" y="164.5" transform="rotate(-90 349.2 164.5)">G</text>
<text x="368.6" y="189.2" transform="rotate(-90 368.6 189.2)">G</text>
<text x="349.2" y="213.9" transform="rotate(-90 349.2 213.9)">G</text>
<text x="368.6" y="242.1" transform="rotate(-90 368.6 242.1)">G</text>
</g>
<g font-size="3.2" fill="#f00">
<text x="349.2" y="174.7" transform="rotate(-90 349.2 174.7)">R</text>
<text x="368.7" y="199.4" transform="rotate(-90 368.7 199.4)">R</text>
<text x="349.2" y="224" transform="rotate(-90 349.2 224)">R</text>
<text x="368.7" y="252.3" transform="rotate(-90 368.7 252.3)">R</text>
</g>
<text font-size="2.8" x="120.6" y="29.7">GND</text>
<g font-size="1.8" fill="#00f">
<text x="193" y="45.2" transform="rotate(-90 193 45.2)">1</text>
<text x="197.6" y="45.6" transform="rotate(-90 197.6 45.6)">1</text>
<text x="193" y="67.5" transform="rotate(-90 193 67.5)">2</text>
<text x="197.6" y="66.4" transform="rotate(-90 197.6 66.4)">2</text>
<text x="43" y="87.5" transform="rotate(-90 43 87.5)">1</text>
<text x="47.6" y="87.9" transform="rotate(-90 47.6 87.9)">1</text>
<text x="43" y="109.8" transform="rotate(-90 43 109.8)">2</text>
<text x="47.6" y="108.7" transform="rotate(-90 47.6 108.7)">2</text>
<text x="43" y="158.1" transform="rotate(-90 43 158.1)">1</text>
<text x="47.6" y="158.5" transform="rotate(-90 47.6 158.5)">1</text>
<text x="47.6" y="179.2" transform="rotate(-90 47.6 179.2)">2</text>
<text x="43" y="180.4" transform="rotate(-90 43 180.4)">2</text>
<text x="43" y="230.4" transform="rotate(-90 43 230.4)">1</text>
<text x="47.6" y="230.8" transform="rotate(-90 47.6 230.8)">1</text>
<text x="47.6" y="251.6" transform="rotate(-90 47.6 251.6)">2</text>
<text x="43" y="252.7" transform="rotate(-90 43 252.7)">2</text>
</g>
<g font-size="1.8">
<text x="256.5" y="45.9">IN+</text>
<text x="256.5" y="49.4">RG</text>
<text x="263.9" y="49.1" transform="rotate(-90 263.9 49.1)">Vs+</text>
<text x="270.7" y="53">OUT</text>
<text x="256.5" y="56.5">RG</text>
<text x="263.9" y="58.2" transform="rotate(-90 263.9 58.2)">Vs</text>
<text x="267.4" y="56.5" transform="rotate(-90 267.4 56.5)">REF</text>
<text x="256.5" y="60">IN</text>
<text x="106.5" y="88.2">IN+</text>
<text x="106.5" y="91.8">RG</text>
<text x="113.9" y="91.4" transform="rotate(-90 113.9 91.4)">Vs+</text>
<text x="120.8" y="95.3">OUT</text>
<text x="106.5" y="98.8">RG</text>
<text x="113.9" y="100.6" transform="rotate(-90 113.9 100.6)">Vs</text>
<text x="117.5" y="98.8" transform="rotate(-90 117.5 98.8)">REF</text>
<text x="106.5" y="102.3">IN</text>
<text x="106.5" y="158.8">IN+</text>
<text x="113.9" y="162" transform="rotate(-90 113.9 162)">Vs+</text>
<text x="106.5" y="162.3">RG</text>
<text x="120.8" y="165.8">OUT</text>
<text x="106.5" y="172.9">IN</text>
<text x="106.5" y="169.4">RG</text>
<text x="113.9" y="171.1" transform="rotate(-90 113.9 171.1)">Vs</text>
<text x="117.5" y="169.4" transform="rotate(-90 117.5 169.4)">REF</text>
<text x="106.5" y="231.1">IN+</text>
<text x="106.5" y="234.6">RG</text>
<text x="113.9" y="234.3" transform="rotate(-90 113.9 234.3)">Vs+</text>
<text x="120.8" y="238.2">OUT</text>
<text x="106.5" y="245.2">IN</text>
<text x="106.5" y="241.7">RG</text>
<text x="113.9" y="243.5" transform="rotate(-90 113.9 243.5)">Vs</text>
<text x="117.5" y="241.7" transform="rotate(-90 117.5 241.7)">REF</text>
</g>
<g font-size="1.4" fill="#238d23">
<text x="203.5" y="235.3">D</text>
<text x="208.8" y="238.2">G</text>
<text x="203.6" y="243.5">S</text>
</g>
</svg>
